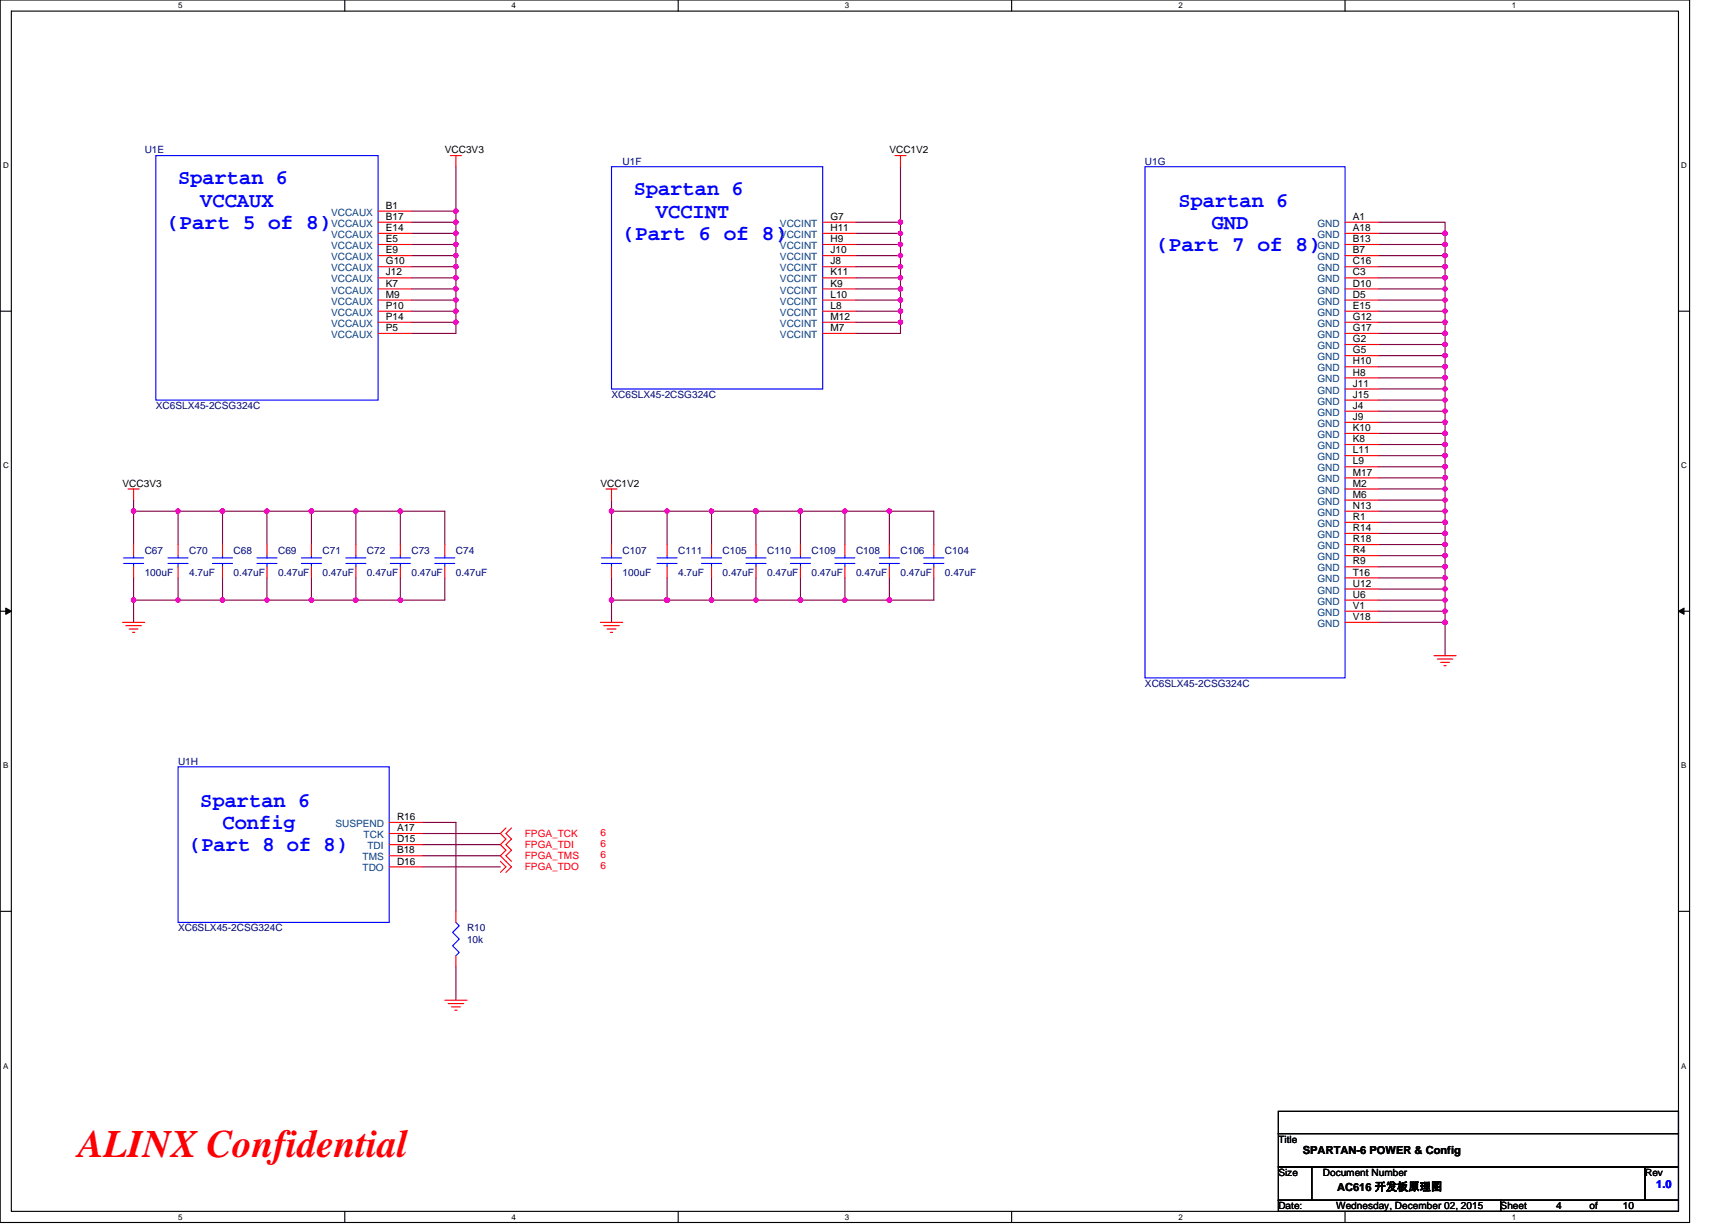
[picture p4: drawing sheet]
<svg xmlns="http://www.w3.org/2000/svg" width="297mm" height="210mm" viewBox="0 0 297 210" stroke-linecap="round" stroke-linejoin="round" font-family="sans-serif">
<path d="M0 0h289.6v209.5h-289.6zM1.9 1.9h285.8v205.7h-285.8z" fill="none" stroke="#000" stroke-width=".19"/>
<g fill="#fff">
<path d="M30.5 .2h.8v1.5h-.8z"/>
<path d="M30.5 207.8h.8v1.6h-.8z"/>
</g>
<path d="M59.1 0v1.9M59.1 207.6v1.9" fill="none" stroke="#000" stroke-width=".19"/>
<g fill="#fff">
<path d="M87.7 .2h.7v1.5h-.7z"/>
<path d="M87.7 207.8h.7v1.6h-.7z"/>
</g>
<path d="M116.2 0v1.9M116.2 207.6v1.9" fill="none" stroke="#000" stroke-width=".19"/>
<g fill="#fff">
<path d="M144.8 .2h.8v1.5h-.8z"/>
<path d="M144.8 207.8h.8v1.6h-.8z"/>
</g>
<path d="M173.4 0v1.9M173.4 207.6v1.9" fill="none" stroke="#000" stroke-width=".19"/>
<g fill="#fff">
<path d="M202 .2h.7v1.5h-.7z"/>
<path d="M202 207.8h.7v1.6h-.7z"/>
</g>
<path d="M230.5 0v1.9M230.5 207.6v1.9" fill="none" stroke="#000" stroke-width=".19"/>
<g fill="#fff">
<path d="M259.1 .2h.8v1.5h-.8z"/>
<path d="M259.1 207.8h.8v1.6h-.8z"/>
<path d="M.5 27.6h1v1.5h-1z"/>
<path d="M288.2 27.6h1v1.5h-1z"/>
<path d="M.5 79.1h1v1.5h-1z"/>
<path d="M288.2 79.1h1v1.5h-1z"/>
</g>
<path d="M0 53.3h1.9M287.7 53.3h1.9" fill="none" stroke="#000" stroke-width=".19"/>
<g fill="#fff">
<path d="M.5 130.5h.9v1.5h-.9z"/>
<path d="M288.2 130.5h.9v1.5h-.9z"/>
</g>
<path d="M0 104.8h1.9M287.7 104.8h1.9" fill="none" stroke="#000" stroke-width=".19"/>
<path d="M1 104.2l.9 .6-.9 .5zM287.7 104.8l.9-.6v1.1z" fill="#000" stroke="#000" stroke-width=".17"/>
<g fill="#fff">
<path d="M.5 181.9h.9v1.6h-.9z"/>
<path d="M288.2 181.9h.9v1.6h-.9z"/>
</g>
<path d="M0 156.2h1.9M287.7 156.2h1.9M219.1 190.5h68.6v3.8h-68.6zM219.1 194.3h68.6v5.7h-68.6zM219.1 200h5.7v5.7h-5.7zM219.1 205.7h38.1v1.9h-38.1zM224.8 200h57.2v5.7h-57.2zM257.2 205.7h30.5v1.9h-30.5zM282 200h5.7v5.7h-5.7z" fill="none" stroke="#000" stroke-width=".19"/>
<g fill="none" stroke="#800040" stroke-width=".19">
<path d="M70.5 38.1h7.6M70.5 36.2h7.6M78.1 28.6v7.6M78.1 36.2v1.9M78.1 38.1v1.9M146.7 38.1h7.6M154.3 28.6v9.5M154.3 38.1v1.9M236.3 38.1h11.4v1.9M70.5 55.2h7.6M70.5 53.3h7.6v1.9M70.5 51.4h7.6v1.9"/>
<path d="M70.5 49.5h7.6v1.9M70.5 47.6h7.6v1.9M70.5 45.7h7.6M70.5 43.8h7.6M70.5 41.9h7.6M70.5 40h7.6M78.1 55.2v2l-7.6-.1M78.1 45.7v1.9M78.1 43.8v1.9M78.1 41.9v1.9M78.1 40v1.9M146.7 55.2h7.6"/>
<path d="M146.7 53.3h7.6v1.9M146.7 51.4h7.6v1.9M146.7 41.9h7.6M146.7 40h7.6M146.7 49.5h7.6v1.9M146.7 47.6h7.6v1.9M146.7 45.7h7.6M146.7 43.8h7.6M154.3 55.2v2l-7.6-.1M154.3 45.7v1.9M154.3 43.8v1.9M154.3 41.9v1.9"/>
<path d="M154.3 40v1.9M236.3 59.1h11.4M236.3 57.1h11.4M236.3 55.2h11.4M236.3 53.3h11.4M236.3 51.4h11.4M236.3 49.5h11.4M236.3 47.6h11.4M236.3 45.7h11.4M236.3 43.8h11.4M236.3 41.9h11.4M236.3 40h11.4"/>
<path d="M247.7 55.2v5.8M247.7 47.6v1.9M247.7 49.5v1.9M247.7 51.4v1.9M247.7 40v3.8M247.7 43.8v3.8M247.7 53.3v1.9M236.3 78.1h11.4v1.9M236.3 76.2h11.4M236.3 74.3h11.4M236.3 72.4h11.4M236.3 70.5h11.4v1.9"/>
<path d="M236.3 68.6h11.4M236.3 66.7h11.4M236.3 64.8h11.4M236.3 62.9h11.4v7.6M236.3 61h11.4M247.7 72.4v1.9M247.7 74.3v3.8M247.7 61v1.9M22.9 87.6h7.6M22.9 87.6v5.7M22.9 99.1v3.8M22.9 85.7v1.9"/>
<path d="M30.5 99.1v3.8M30.5 87.6h7.6v5.7M30.5 87.6v5.7M38.1 87.6h7.7M38.1 99.1v3.8M45.8 99.1v3.8M45.8 87.6v5.7M45.8 87.6h7.6M53.4 99.1v3.8M53.4 87.6h7.6M53.4 87.6v5.7M61 87.6v5.7"/>
<path d="M61 87.6h7.6M61 99.1v3.8M68.6 87.6v5.7M68.6 87.6h7.6v5.7M68.6 99.1v3.8M76.2 99.1v3.8h-7.6M104.8 87.6h9.5M104.8 85.7v1.9M104.8 99.1v3.8M104.8 87.6v5.7M114.3 87.6v5.7M114.3 99.1v3.8"/>
<path d="M114.3 87.6h7.7M122 87.6v5.7M122 99.1v3.8M122 87.6h7.6M129.6 99.1v3.8M129.6 87.6v5.7M129.6 87.6h7.6M137.2 87.6h7.6M137.2 99.1v3.8M137.2 87.6v5.7M144.8 87.6v5.7M144.8 87.6h7.6"/>
<path d="M144.8 99.1v3.8M152.4 99.1v3.8M152.4 87.6v5.7M152.4 87.6h7.7v5.7M160.1 99.1v3.8h-7.7M236.3 99.1h11.4M236.3 97.2h11.4M236.3 95.2h11.4M236.3 93.3h11.4v2M236.3 91.4h11.4M236.3 89.5h11.4M236.3 87.6h11.4"/>
<path d="M236.3 85.7h11.4v1.9M236.3 83.8h11.4M236.3 81.9h11.4M236.3 80h11.4M247.7 95.2v2M247.7 97.2v3.8M247.7 87.6v5.7M247.7 81.9v1.9M247.7 80v1.9M247.7 83.8v1.9M22.9 102.9h7.6M22.9 102.9v3.8"/>
<path d="M30.5 102.9h7.6M38.1 102.9h7.7M45.8 102.9h7.6M53.4 102.9h7.6M61 102.9h7.6M104.8 102.9v3.8M104.8 102.9h9.5M114.3 102.9h7.7M122 102.9h7.6M129.6 102.9h7.6M137.2 102.9h7.6M144.8 102.9h7.6"/>
<path d="M236.3 106.7h11.4v5.7M236.3 104.8h11.4v1.9M236.3 102.9h11.4v1.9M236.3 101h11.4v1.9M72.4 141h5.7v15.2M72.4 142.9h13.4M72.4 144.8h13.4M72.4 146.7h13.4M72.4 148.6h13.4M78.1 165.7v5.8"/>
</g>
<g fill="#f0f" stroke="#f0f" stroke-width=".19">
<circle cx="78.1" cy="36.2" r=".38"/>
<circle cx="78.1" cy="55.2" r=".38"/>
<circle cx="78.1" cy="53.3" r=".38"/>
<circle cx="78.1" cy="51.4" r=".38"/>
<circle cx="78.1" cy="49.5" r=".38"/>
<circle cx="78.1" cy="45.7" r=".38"/>
<circle cx="78.1" cy="47.6" r=".38"/>
<circle cx="78.1" cy="43.8" r=".38"/>
<circle cx="78.1" cy="41.9" r=".38"/>
<circle cx="78.1" cy="40" r=".38"/>
<circle cx="78.1" cy="38.1" r=".38"/>
<circle cx="154.3" cy="55.2" r=".38"/>
<circle cx="154.3" cy="53.3" r=".38"/>
<circle cx="154.3" cy="51.4" r=".38"/>
<circle cx="154.3" cy="49.5" r=".38"/>
<circle cx="154.3" cy="45.7" r=".38"/>
<circle cx="154.3" cy="47.6" r=".38"/>
<circle cx="154.3" cy="43.8" r=".38"/>
<circle cx="154.3" cy="41.9" r=".38"/>
<circle cx="154.3" cy="40" r=".38"/>
<circle cx="154.3" cy="38.1" r=".38"/>
<circle cx="247.7" cy="106.7" r=".38"/>
<circle cx="247.7" cy="104.8" r=".38"/>
<circle cx="247.7" cy="102.9" r=".38"/>
<circle cx="247.7" cy="99" r=".38"/>
<circle cx="247.7" cy="95.2" r=".38"/>
<circle cx="247.7" cy="97.1" r=".38"/>
<circle cx="247.7" cy="101" r=".38"/>
<circle cx="247.7" cy="91.4" r=".38"/>
<circle cx="247.7" cy="89.5" r=".38"/>
<circle cx="247.7" cy="87.6" r=".38"/>
<circle cx="247.7" cy="93.3" r=".38"/>
<circle cx="247.7" cy="83.8" r=".38"/>
<circle cx="247.7" cy="81.9" r=".38"/>
<circle cx="247.7" cy="80" r=".38"/>
<circle cx="247.7" cy="85.7" r=".38"/>
<circle cx="247.7" cy="76.2" r=".38"/>
<circle cx="247.7" cy="72.4" r=".38"/>
<circle cx="247.7" cy="74.3" r=".38"/>
<circle cx="247.7" cy="78.1" r=".38"/>
<circle cx="247.7" cy="68.6" r=".38"/>
<circle cx="247.7" cy="66.7" r=".38"/>
<circle cx="247.7" cy="64.8" r=".38"/>
<circle cx="247.7" cy="70.5" r=".38"/>
<circle cx="247.7" cy="59" r=".38"/>
<circle cx="247.7" cy="57.1" r=".38"/>
<circle cx="247.7" cy="62.9" r=".38"/>
<circle cx="247.7" cy="60.9" r=".38"/>
<circle cx="247.7" cy="55.2" r=".38"/>
<circle cx="247.7" cy="49.5" r=".38"/>
<circle cx="247.7" cy="51.4" r=".38"/>
<circle cx="247.7" cy="53.3" r=".38"/>
<circle cx="247.7" cy="45.7" r=".38"/>
<circle cx="247.7" cy="41.9" r=".38"/>
<circle cx="247.7" cy="40" r=".38"/>
<circle cx="247.7" cy="43.8" r=".38"/>
<circle cx="247.7" cy="47.6" r=".38"/>
<circle cx="22.9" cy="102.9" r=".38"/>
<circle cx="30.5" cy="102.9" r=".38"/>
<circle cx="38.1" cy="102.9" r=".38"/>
<circle cx="22.9" cy="87.6" r=".38"/>
<circle cx="61" cy="87.6" r=".38"/>
<circle cx="38.1" cy="87.6" r=".38"/>
<circle cx="30.5" cy="87.6" r=".38"/>
<circle cx="53.4" cy="87.6" r=".38"/>
<circle cx="152.4" cy="102.9" r=".38"/>
<circle cx="121.9" cy="102.9" r=".38"/>
<circle cx="144.8" cy="102.9" r=".38"/>
<circle cx="152.4" cy="87.6" r=".38"/>
<circle cx="137.2" cy="102.9" r=".38"/>
<circle cx="104.8" cy="87.6" r=".38"/>
<circle cx="137.2" cy="87.6" r=".38"/>
<circle cx="129.6" cy="87.6" r=".38"/>
<circle cx="144.8" cy="87.6" r=".38"/>
<circle cx="104.8" cy="102.9" r=".38"/>
<circle cx="114.3" cy="102.9" r=".38"/>
<circle cx="121.9" cy="87.6" r=".38"/>
<circle cx="114.3" cy="87.6" r=".38"/>
<circle cx="129.6" cy="102.9" r=".38"/>
<circle cx="45.7" cy="87.6" r=".38"/>
<circle cx="45.7" cy="102.9" r=".38"/>
<circle cx="53.4" cy="102.9" r=".38"/>
<circle cx="61" cy="102.9" r=".38"/>
<circle cx="68.6" cy="87.6" r=".38"/>
<circle cx="68.6" cy="102.9" r=".38"/>
</g>
<g fill="none" stroke="#f00" stroke-width=".19">
<path d="M64.8 36.2h5.7M64.8 38.1h5.7M77.2 26.7h1.9M78.1 26.7v1.9M141 38.1h5.7M153.4 26.7h1.9M154.3 26.7v1.9M230.5 38.1h5.8M64.8 40h5.7M64.8 41.9h5.7M64.8 43.8h5.7M64.8 45.7h5.7"/>
<path d="M64.8 47.6h5.7M64.8 49.5h5.7M64.8 51.4h5.7M64.8 53.3h5.7M64.8 55.2h5.7M64.8 57.1h5.7M141 40h5.7M141 41.9h5.7M141 43.8h5.7M141 45.7h5.7M141 47.6h5.7M141 49.5h5.7"/>
<path d="M141 51.4h5.7M141 53.3h5.7M141 55.2h5.7M141 57.1h5.7M230.5 40h5.8M230.5 41.9h5.8M230.5 43.8h5.8M230.5 45.7h5.8M230.5 47.6h5.8M230.5 49.5h5.8M230.5 51.4h5.8M230.5 53.3h5.8"/>
<path d="M230.5 55.2h5.8M230.5 57.1h5.8M230.5 59.1h5.8M230.5 61h5.8M230.5 62.9h5.8M230.5 64.8h5.8M230.5 66.7h5.8M230.5 68.6h5.8M230.5 70.5h5.8M230.5 72.4h5.8M230.5 74.3h5.8M230.5 76.2h5.8"/>
<path d="M230.5 78.1h5.8M21.9 83.8h2M22.9 83.8v1.9M22.9 93.3v1.9M22.9 97.2v1.9M30.5 93.3v1.9M30.5 97.2v1.9M38.1 93.3v1.9M38.1 97.2v1.9M45.8 93.3v1.9M45.8 97.2v1.9M53.4 93.3v1.9"/>
<path d="M53.4 97.2v1.9M61 93.3v1.9M61 97.2v1.9M68.6 93.3v1.9M68.6 97.2v1.9M76.2 93.3v1.9M76.2 97.2v1.9M103.9 83.8h1.9M104.8 83.8v1.9M104.8 93.3v1.9M104.8 97.2v1.9M114.3 93.3v1.9"/>
<path d="M114.3 97.2v1.9M122 93.3v1.9M122 97.2v1.9M129.6 93.3v1.9M129.6 97.2v1.9M137.2 93.3v1.9M137.2 97.2v1.9M144.8 93.3v1.9M144.8 97.2v1.9M152.4 93.3v1.9M152.4 97.2v1.9M160.1 93.3v1.9"/>
<path d="M160.1 97.2v1.9M230.5 80h5.8M230.5 81.9h5.8M230.5 83.8h5.8M230.5 85.7h5.8M230.5 87.6h5.8M230.5 89.5h5.8M230.5 91.4h5.8M230.5 93.3h5.8M230.5 95.2h5.8M230.5 97.2h5.8M230.5 99.1h5.8"/>
<path d="M21 106.7h3.8M21.6 107.3h2.6M22.1 107.8h1.6M22.7 108.4h.4M102.9 106.7h3.8M103.5 107.3h2.6M104.1 107.8h1.5M104.6 108.4h.4M230.5 101h5.8M230.5 102.9h5.8M230.5 104.8h5.8M230.5 106.7h5.8"/>
<path d="M245.8 112.4h3.8M246.4 113h2.6M246.9 113.5h1.6M247.5 114.1h.4M66.7 142.9h5.7M66.7 144.8h5.7M66.7 146.7h5.7M66.7 148.6h5.7M66.7 141h5.7M78.1 156.2v1.9M85.8 147.6l.9 1-.9 .9M86.7 141.9l-.9 1 .9 .9-.9 1 .9 .9-.9 1 1.9 1.9-1 .9"/>
<path d="M87.7 141.9l-1 1 1 .9-1 1 1 .9-1 1 1 .9M76.2 171.4h3.8M76.8 172h2.7M77.4 172.6h1.5M78 173.2h.3M78.1 163.8v1.9"/>
</g>
<g fill="none" stroke="#00f" stroke-width=".19">
<path d="M26.7 26.7h38.1v41.9h-38.1zM104.8 28.6h36.2v38.1h-36.2zM196.3 28.6h34.2v87.6h-34.2zM21.2 96.6h3.4M21.2 95.6h3.4M22.9 95.2v.4M22.9 96.6v.6M28.8 96.6h3.4M28.8 95.6h3.4M30.5 95.2v.4M30.5 96.6v.6M36.4 96.6h3.5"/>
<path d="M36.4 95.6h3.5M38.1 95.2v.4M38.1 96.6v.6M44 96.6h3.5M44 95.6h3.5M45.8 95.2v.4M45.8 96.6v.6M51.7 96.6h3.4M51.7 95.6h3.4M53.4 95.2v.4M53.4 96.6v.6M59.3 96.6h3.4"/>
<path d="M59.3 95.6h3.4M61 95.2v.4M61 96.6v.6M66.9 96.6h3.4M66.9 95.6h3.4M68.6 95.2v.4M68.6 96.6v.6M74.5 96.6h3.5M74.5 95.6h3.5M76.2 95.2v.4M76.2 96.6v.6M103.1 96.6h3.4"/>
<path d="M103.1 95.6h3.4M104.8 95.2v.4M104.8 96.6v.6M112.6 96.6h3.5M112.6 95.6h3.5M114.3 95.2v.4M114.3 96.6v.6M120.2 96.6h3.5M120.2 95.6h3.5M122 95.2v.4M122 96.6v.6M127.9 96.6h3.4"/>
<path d="M127.9 95.6h3.4M129.6 95.2v.4M129.6 96.6v.6M135.5 96.6h3.4M135.5 95.6h3.4M137.2 95.2v.4M137.2 96.6v.6M143.1 96.6h3.4M143.1 95.6h3.4M144.8 95.2v.4M144.8 96.6v.6M150.7 96.6h3.5"/>
<path d="M150.7 95.6h3.5M152.4 95.2v.4M152.4 96.6v.6M158.3 96.6h3.5M158.3 95.6h3.5M160.1 95.2v.4M160.1 96.6v.6M30.5 131.4h36.2v26.7h-36.2zM78.1 158.1l.6 .6-1.1 1.1 1.1 1.2-1.1 1.1 1.1 1.2-.6 .5"/>
</g>
<text font-size="6.7" fill="#f00" x="13.4" y="198.4">ALINX Confidential</text>
<g font-size="3.6" fill="#00f">
<text x="30.5" y="31.6">Spartan 6</text>
<text x="34.3" y="35.4">VCCAUX</text>
<text x="108.6" y="33.5">Spartan 6</text>
<text x="202" y="35.4">Spartan 6</text>
<text x="28.6" y="39.2">(Part 5 of 8)</text>
<text x="106.7" y="41.1">(Part 6 of 8)</text>
<text x="112.4" y="37.3">VCCINT</text>
<text x="207.7" y="39.2">GND</text>
<text x="198.2" y="43">(Part 7 of 8)</text>
<text x="34.3" y="138.3">Spartan 6</text>
<text x="38.1" y="142.1">Config</text>
<text x="32.4" y="145.9">(Part 8 of 8)</text>
</g>
<g font-size="1.9">
<text x="223.3" y="197.8">SPARTAN-6 POWER &amp; Config</text>
<text x="229.2" y="204.1">AC616 开发板原理图</text>
</g>
<text font-size="1.9" fill="#00f" x="283.9" y="203.7">1.0</text>
<g font-size="1.7" fill="#000080">
<text x="24.8" y="26.3">U1E</text>
<text x="106.7" y="28.2">U1F</text>
<text x="196.3" y="28.2">U1G</text>
<text x="26.7" y="70.1">XC6SLX45-2CSG324C</text>
<text x="104.8" y="68.2">XC6SLX45-2CSG324C</text>
<text x="24.8" y="94.9">C67</text>
<text x="32.4" y="94.9">C70</text>
<text x="40" y="94.9">C68</text>
<text x="47.7" y="94.9">C69</text>
<text x="55.3" y="94.9">C71</text>
<text x="62.9" y="94.9">C72</text>
<text x="70.5" y="94.9">C73</text>
<text x="78.1" y="94.9">C74</text>
<text x="106.7" y="94.9">C107</text>
<text x="116.2" y="94.9">C111</text>
<text x="123.9" y="94.9">C105</text>
<text x="131.5" y="94.9">C110</text>
<text x="139.1" y="94.9">C109</text>
<text x="146.7" y="94.9">C108</text>
<text x="154.3" y="94.9">C106</text>
<text x="162" y="94.9">C104</text>
<text x="24.8" y="98.7">100uF</text>
<text x="32.4" y="98.7">4.7uF</text>
<text x="40" y="98.7">0.47uF</text>
<text x="47.7" y="98.7">0.47uF</text>
<text x="55.3" y="98.7">0.47uF</text>
<text x="62.9" y="98.7">0.47uF</text>
<text x="70.5" y="98.7">0.47uF</text>
<text x="78.1" y="98.7">0.47uF</text>
<text x="106.7" y="98.7">100uF</text>
<text x="116.2" y="98.7">4.7uF</text>
<text x="123.9" y="98.7">0.47uF</text>
<text x="131.5" y="98.7">0.47uF</text>
<text x="139.1" y="98.7">0.47uF</text>
<text x="146.7" y="98.7">0.47uF</text>
<text x="154.3" y="98.7">0.47uF</text>
<text x="162" y="98.7">0.47uF</text>
<text x="196.3" y="117.8">XC6SLX45-2CSG324C</text>
<text x="30.5" y="131.1">U1H</text>
<text x="30.5" y="159.7">XC6SLX45-2CSG324C</text>
<text x="80" y="159.7">R10</text>
<text x="80" y="161.6">10k</text>
</g>
<g font-size="1.7">
<text x="76.2" y="26.3">VCC3V3</text>
<text x="152.4" y="26.3">VCC1V2</text>
<text x="66.1" y="35.8">B1</text>
<text x="66.1" y="37.7">B17</text>
<text x="66.1" y="39.6">E14</text>
<text x="66.1" y="41.5">E5</text>
<text x="142.3" y="37.7">G7</text>
<text x="142.3" y="39.6">H11</text>
<text x="142.3" y="41.5">H9</text>
<text x="231.9" y="37.7">A1</text>
<text x="231.9" y="39.6">A18</text>
<text x="231.9" y="41.5">B13</text>
<text x="66.1" y="43.4">E9</text>
<text x="66.1" y="45.3">G10</text>
<text x="66.1" y="47.2">J12</text>
<text x="142.3" y="43.4">J10</text>
<text x="142.3" y="45.3">J8</text>
<text x="142.3" y="47.2">K11</text>
<text x="231.9" y="43.4">B7</text>
<text x="231.9" y="45.3">C16</text>
<text x="231.9" y="47.2">C3</text>
<text x="66.1" y="49.1">K7</text>
<text x="66.1" y="51">M9</text>
<text x="66.1" y="52.9">P10</text>
<text x="142.3" y="49.1">K9</text>
<text x="142.3" y="51">L10</text>
<text x="142.3" y="52.9">L8</text>
<text x="231.9" y="49.1">D10</text>
<text x="231.9" y="51">D5</text>
<text x="231.9" y="52.9">E15</text>
<text x="66.1" y="54.8">P14</text>
<text x="66.1" y="56.7">P5</text>
<text x="142.3" y="54.8">M12</text>
<text x="142.3" y="56.7">M7</text>
<text x="231.9" y="54.8">G12</text>
<text x="231.9" y="56.7">G17</text>
<text x="231.9" y="58.7">G2</text>
<text x="231.9" y="60.6">G5</text>
<text x="231.9" y="62.5">H10</text>
<text x="231.9" y="64.4">H8</text>
<text x="231.9" y="66.3">J11</text>
<text x="231.9" y="68.2">J15</text>
<text x="231.9" y="70.1">J4</text>
<text x="231.9" y="72">J9</text>
<text x="231.9" y="73.9">K10</text>
<text x="231.9" y="75.8">K8</text>
<text x="231.9" y="77.7">L11</text>
<text x="21" y="83.5">VCC3V3</text>
<text x="102.9" y="83.5">VCC1V2</text>
<text x="231.9" y="79.6">L9</text>
<text x="231.9" y="81.5">M17</text>
<text x="231.9" y="83.4">M2</text>
<text x="231.9" y="85.3">M6</text>
<text x="231.9" y="87.2">N13</text>
<text x="231.9" y="89.1">R1</text>
<text x="231.9" y="91">R14</text>
<text x="231.9" y="92.9">R18</text>
<text x="231.9" y="94.8">R4</text>
<text x="231.9" y="96.8">R9</text>
<text x="231.9" y="98.7">T16</text>
<text x="231.9" y="100.6">U12</text>
<text x="231.9" y="102.5">U6</text>
<text x="231.9" y="104.4">V1</text>
<text x="231.9" y="106.3">V18</text>
<text x="68" y="142.5">A17</text>
<text x="68" y="140.6">R16</text>
<text x="68" y="144.4">D15</text>
<text x="68" y="146.3">B18</text>
<text x="68" y="148.2">D16</text>
<text x="219.1" y="195.9">Title</text>
<text x="219.1" y="201.6">Size</text>
<text x="226.7" y="201.6">Document Number</text>
<text x="282" y="201.6">Rev</text>
<text x="219.1" y="207.3">Date:</text>
<text x="229" y="207.3">Wednesday, December 02, 2015</text>
<text x="257.2" y="207.3">Sheet</text>
<text x="266.7" y="207.3">4</text>
<text x="272.5" y="207.3">of</text>
<text x="278.2" y="207.3">10</text>
</g>
<g font-size="1.7" fill="#004080">
<text x="56.7" y="37">VCCAUX</text>
<text x="56.7" y="38.9">VCCAUX</text>
<text x="56.7" y="40.8">VCCAUX</text>
<text x="133.7" y="38.9">VCCINT</text>
<text x="133.7" y="40.8">VCCINT</text>
<text x="225.8" y="38.9">GND</text>
<text x="225.8" y="40.8">GND</text>
<text x="56.7" y="42.7">VCCAUX</text>
<text x="56.7" y="44.6">VCCAUX</text>
<text x="56.7" y="46.5">VCCAUX</text>
<text x="133.7" y="42.7">VCCINT</text>
<text x="133.7" y="44.6">VCCINT</text>
<text x="133.7" y="46.5">VCCINT</text>
<text x="225.8" y="42.7">GND</text>
<text x="225.8" y="44.6">GND</text>
<text x="225.8" y="46.5">GND</text>
<text x="56.7" y="48.4">VCCAUX</text>
<text x="56.7" y="50.3">VCCAUX</text>
<text x="56.7" y="52.2">VCCAUX</text>
<text x="133.7" y="48.4">VCCINT</text>
<text x="133.7" y="50.3">VCCINT</text>
<text x="133.7" y="52.2">VCCINT</text>
<text x="225.8" y="48.4">GND</text>
<text x="225.8" y="50.3">GND</text>
<text x="225.8" y="52.2">GND</text>
<text x="56.7" y="54.1">VCCAUX</text>
<text x="56.7" y="56">VCCAUX</text>
<text x="56.7" y="57.9">VCCAUX</text>
<text x="133.7" y="54.1">VCCINT</text>
<text x="133.7" y="56">VCCINT</text>
<text x="133.7" y="57.9">VCCINT</text>
<text x="225.8" y="54.1">GND</text>
<text x="225.8" y="56">GND</text>
<text x="225.8" y="57.9">GND</text>
<text x="225.8" y="59.8">GND</text>
<text x="225.8" y="61.7">GND</text>
<text x="225.8" y="63.6">GND</text>
<text x="225.8" y="65.6">GND</text>
<text x="225.8" y="67.5">GND</text>
<text x="225.8" y="69.4">GND</text>
<text x="225.8" y="71.3">GND</text>
<text x="225.8" y="73.2">GND</text>
<text x="225.8" y="75.1">GND</text>
<text x="225.8" y="77">GND</text>
<text x="225.8" y="78.9">GND</text>
<text x="225.8" y="80.8">GND</text>
<text x="225.8" y="82.7">GND</text>
<text x="225.8" y="84.6">GND</text>
<text x="225.8" y="86.5">GND</text>
<text x="225.8" y="88.4">GND</text>
<text x="225.8" y="90.3">GND</text>
<text x="225.8" y="92.2">GND</text>
<text x="225.8" y="94.1">GND</text>
<text x="225.8" y="96">GND</text>
<text x="225.8" y="97.9">GND</text>
<text x="225.8" y="99.8">GND</text>
<text x="225.8" y="101.7">GND</text>
<text x="225.8" y="103.7">GND</text>
<text x="225.8" y="105.6">GND</text>
<text x="225.8" y="107.5">GND</text>
<text x="57.5" y="141.8">SUSPEND</text>
<text x="62.3" y="143.7">TCK</text>
<text x="62.1" y="147.5">TMS</text>
<text x="62.1" y="149.4">TDO</text>
<text x="63" y="145.6">TDI</text>
</g>
<g font-size="1.7" fill="#f00">
<text x="90" y="143.5">FPGA_TCK</text>
<text x="102.9" y="143.3">6</text>
<text x="90" y="145.4">FPGA_TDI</text>
<text x="90" y="147.3">FPGA_TMS</text>
<text x="90" y="149.2">FPGA_TDO</text>
<text x="102.9" y="145.2">6</text>
<text x="102.9" y="147.1">6</text>
<text x="102.9" y="149">6</text>
</g>
<g font-size="1.4">
<text x="30.5" y="1.4">5</text>
<text x="87.7" y="1.4">4</text>
<text x="144.8" y="1.4">3</text>
<text x="202" y="1.4">2</text>
<text x="259.1" y="1.4">1</text>
<text x=".5" y="28.9">D</text>
<text x="288.2" y="28.9">D</text>
<text x=".5" y="80.3">C</text>
<text x="288.2" y="80.3">C</text>
<text x=".5" y="131.7">B</text>
<text x="288.2" y="131.7">B</text>
<text x=".5" y="183.2">A</text>
<text x="288.2" y="183.2">A</text>
<text x="30.5" y="209.1">5</text>
<text x="87.7" y="209.1">4</text>
<text x="144.8" y="209.1">3</text>
<text x="202" y="209.1">2</text>
<text x="259.1" y="209.1">1</text>
</g>
</svg>
